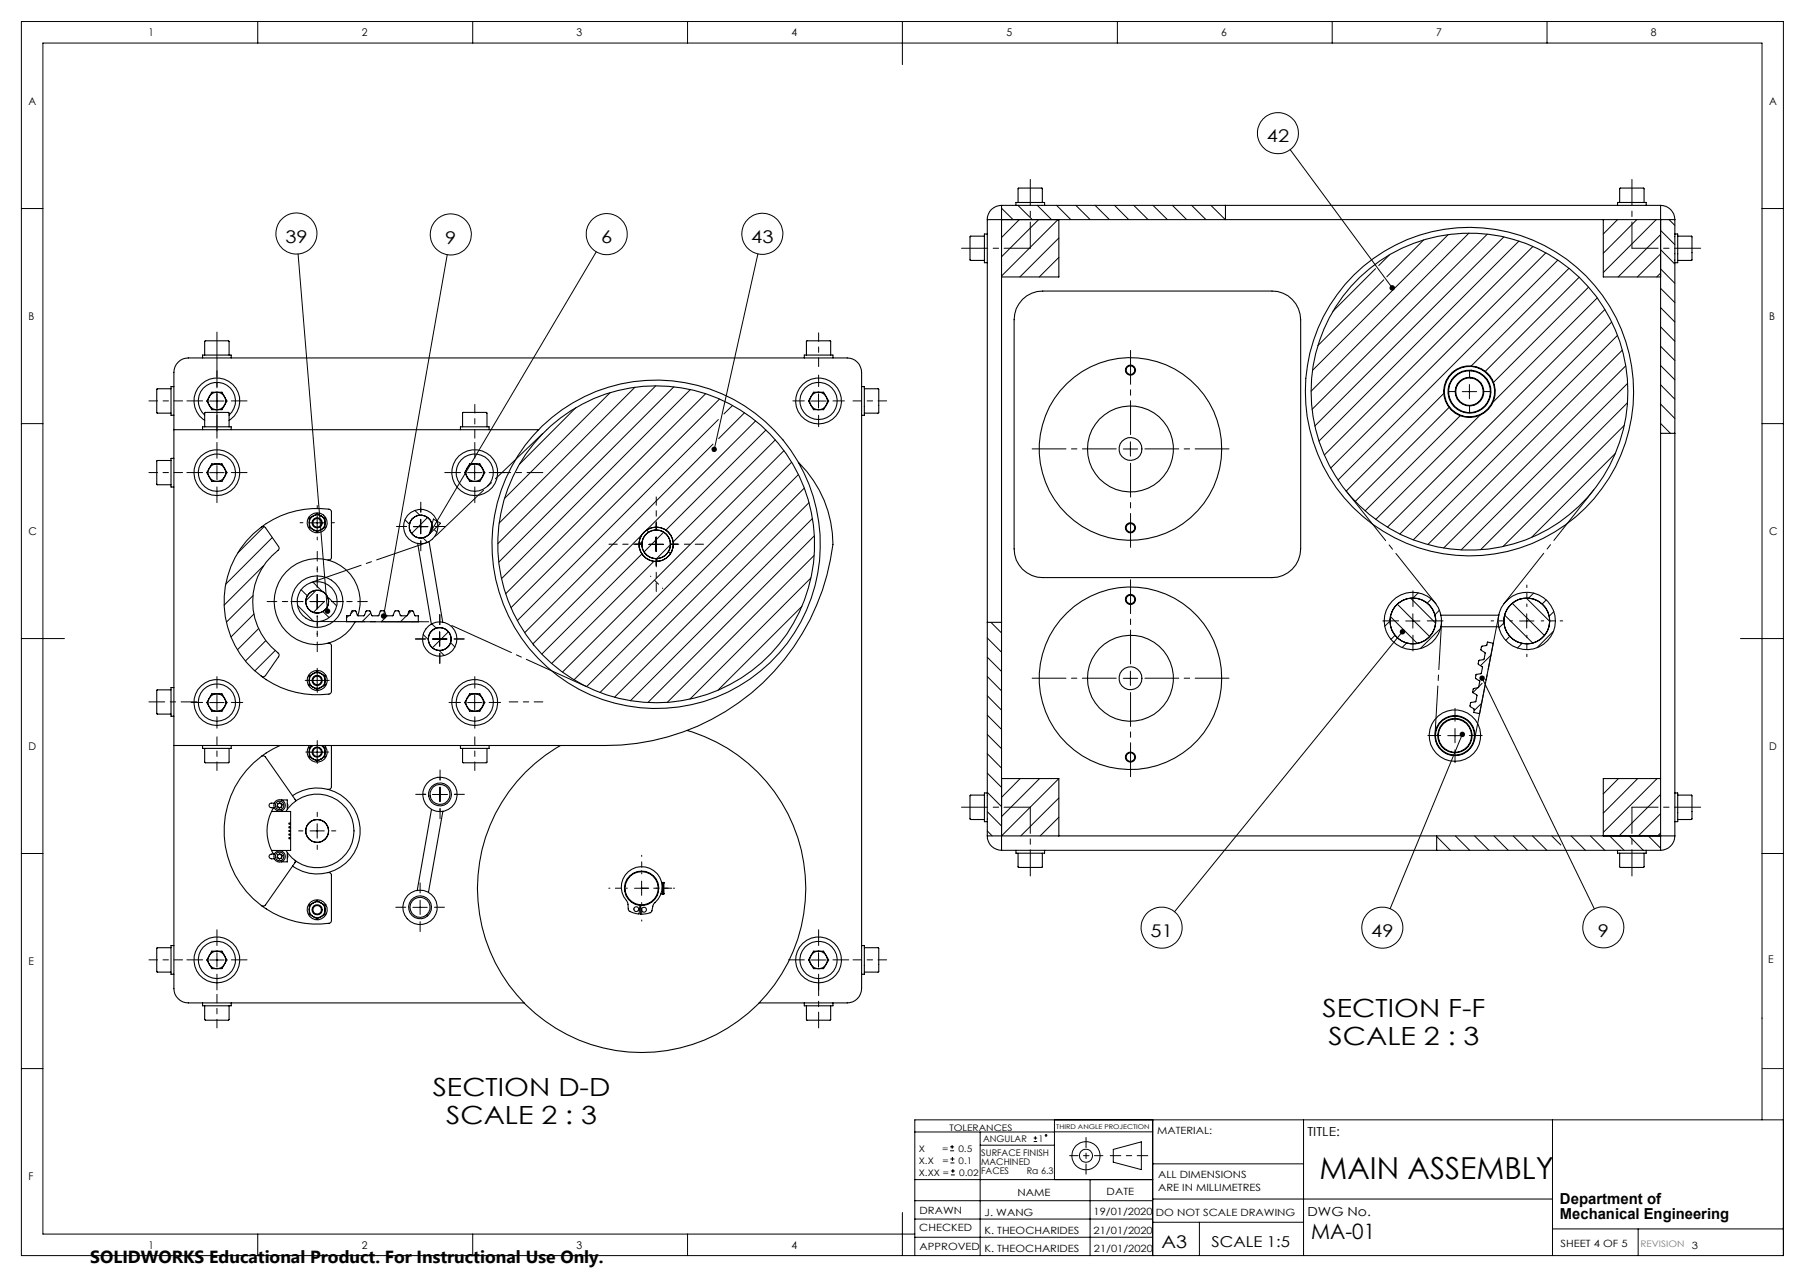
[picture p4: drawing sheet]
<svg xmlns="http://www.w3.org/2000/svg" width="420mm" height="297mm" viewBox="0 0 420 297" stroke-linecap="round" stroke-linejoin="round" font-family="sans-serif">
<g fill="none" stroke="#000" stroke-width=".23">
<path d="M5 5h410v287h-410zM60 5v5M110 5v5M160 5v5M210 5v10M260 5v5M310 5v5M360 5v5M300.2 34.8l23.8 32.2M5 48.5h5M69.4 59.1l6.8 83M104.1 59.2l-14.8 84.1"/>
<path d="M138.7 58.6l-38.8 65.6M176.4 59.1l-10.2 45.4M233 48.4l2.7 2.7M236.9 47.8l3.3 3.3M237.2 51.1l-4.2 4.1M241.4 47.8l3.3 3.3M241.7 51.1l-8.7 8.6M245.9 47.8l3.3 3.3M246.2 51.1l-13.2 13.1M246.4 59.9l-4.6 4.5M246.4 55.3l-9.1 9.1M250.3 47.8l3.4 3.3"/>
<path d="M254.8 47.8l3.4 3.3M259.3 47.8l3.3 3.3M263.8 47.8l3.4 3.3M268.3 47.8l3.3 3.3M272.8 47.8l3.3 3.3M277.3 47.8l3.3 3.3M281.8 47.8l3.3 3.3M323.3 59.3l-2.5 2.5M331.3 55.8l-8.6 8.6M337 54.6l-31.6 31.5M341.8 54.2l-36.7 36.8M346.1 54.5l-40.8 40.7"/>
<path d="M349.9 55.1l-44 44M353.4 56.1l-46.5 46.5M356.7 57.3l-48.5 48.5M359.7 58.8l-50.1 50.1M376.4 51.1l-3.3 3.3M380.9 51.1l-7.8 7.8M385.4 51.1l-12.3 12.3M386.4 59.1l-5.4 5.3M386.4 54.6l-9.9 9.8M386.4 53.6l3.3 3.3M386.4 58.1l3.3 3.3M388.4 51.1l1.3 1.3"/>
<path d="M410 48.5h5M246.4 64.3l-.1 .1M320.1 62.5l-10 9.9M322 65.1l-15.4 15.3M362.5 60.5l-51.2 51.2M365.1 62.4l-22.7 22.7M367.5 64.5l-21.9 21.9M369.6 66.8l-22.1 22.1M371.7 69.3l-24.3 24.2M373.5 72l-50.7 50.6M375 74.9l-49.3 49.3M376.4 78l-47.5 47.6"/>
<path d="M386.4 63.5l-.9 .9M386.4 62.5l3.3 3.4M386.4 67.1l3.3 3.3M386.4 71.5l3.3 3.4M386.4 76l3.3 3.4M5 98.5h5M48.8 93.3h3.3M50.5 91.6v3.3M134 94.8l-13.1 13.1M142 91.3l-24.6 24.6M147.7 90.1l-31.6 31.6M152.6 89.7l-36.8 36.8"/>
<path d="M156.8 90l-40.7 40.7M160.7 90.6l-44 44M164.2 91.6l-46.5 46.5M167.1 97.6l-46.7 46.8M167.4 92.8l-48.5 48.6M170.5 94.3l-2 2M173.2 96l-6 6M175.8 97.9l-25.3 25.4 .5 .5M188.8 93.3h3.3M190.5 91.6v3.3M336 91.5l-22.8 22.7M337.2 94.8l-21.9 21.8"/>
<path d="M339.8 96.7l-22.2 22.1M340.3 91.1h3.3M341.9 89.4v3.3M344.4 96.6l-24.3 24.2M377.5 81.4l-45.3 45.2M378 98.9l-28.3 28.2M378.3 85.1l-42.4 42.4M378.7 93.7l-34.2 34.1M378.7 89.1l-38.7 38.8M386.4 80.5l3.3 3.4M386.4 85l3.3 3.3M386.4 89.5l3.3 3.3"/>
<path d="M386.4 94l3.3 3.3M386.4 98.5l2.3 2.3M410 98.5h5M48.8 109.9h3.3M50.5 108.3v3.3M73.8 119.9v3.4M96.5 118.7l1.1 1.1M108.8 109.9h3.3M110.5 108.3v3.3M165.9 103.3l-43.8 43.8M178.2 100l-23.3 23.3M180.4 102.3l-23.8 23.7"/>
<path d="M182.4 104.8l-51.5 51.5M184.2 107.5l-50.6 50.6M185.8 110.4l-49.3 49.3M187.1 113.5l-47.5 47.6M188.2 116.9l-45.2 45.3M261.4 104.4h3.3M263 102.8v3.3M375.8 105.5l-19.5 19.5M58.9 138.5l-6.2 6.2M61.3 131.5l-9.2 9.3M61.5 122.5l-6.1 6.1M63.4 125l-10.9 10.9"/>
<path d="M70.1 137.2l1.4 1.4M72.1 139.9h3.4M72.1 121.6h3.4M72.8 135.4l2.1 2.1M73.6 137.3l-2.4 2.4M73.8 138.3v3.3M75.5 139.8l-2.6 2.6M76.4 139l2 1.9M94.2 120.9l1.1 1.1M96.2 122.5h3.4M97.9 120.8v3.3M98.4 125.1l1.1 1"/>
<path d="M99.5 120.3l-3.7 3.8M100.9 120.7l1.6 1-2.6 2.5zM101.1 123.2l.6 .6M148.7 126l.6 .6M149.4 128.8l-23.3 23.3M149.4 124.4l-25.4 25.4M151 126.6h3.3M152.2 130.6l-23.8 23.7M152.6 129.9l.7 .7M152.7 124.9v3.4M154.4 123.8l-4.5 4.6M155.2 123.5l.6 .6"/>
<path d="M155.5 128.3l.5 .5M156 126.7l-3.2 3.2M188.7 134.4l-28.2 28.2M189.1 120.6l-42.4 42.4M189.4 129.2l-34.1 34.2M189.5 124.6l-38.8 38.8M328.2 139.1l5.9 5.9M330 137.9l-1.2 1.2M333.1 139.3l-1 1M351.2 139.1l-1.2 1.2M355.1 139.1l5.5 5.4M356.9 137.9l-1.2 1.2"/>
<path d="M359.8 139.5l-1 1M5 148.5h10M59.1 142.8l-5.3 5.3M60.2 146.2l-5 4.9M61.8 149l-4.7 4.7M64 151.3l-4.7 4.7M69.2 140.8l3.8 3.7M72.1 158.3h3.4M73.8 156.6v3.3M75.1 142.2l1.5 1.4M81.1 143.2l-.5 .5M82.3 142.1l-.7 .6"/>
<path d="M86.3 142.6l-2.1 2M90.1 143.2l-1.4 1.4M94.6 143.2l-1.4 1.4M95.7 142.1l-.8 .8M98.5 147.6l1.2 1.2M100.5 145.1l1 1M100.6 148.6h3.4M102.2 151.3l1.2 1.2M102.3 147v3.3M104.4 146.9l-3.8 3.8M104.8 149.5l1.1 1M186.6 141l-19.5 19.5"/>
<path d="M229.7 148.4l3.3 3.3M229.7 152.9l3.3 3.3M229.7 157.3l3.3 3.4M230.6 144.7l2.4 2.5M261.4 157.8h3.3M263 156.1v3.3M323.4 144.5l-1.2 1.2M323.5 143.4l6.3 6.2M324.6 147.8l-1 .9M325.1 140.5l7.6 7.6M326.3 146.9l-53 65.2M327.1 144.4h3.3"/>
<path d="M327.3 149.5l-1.1 1.1M328.8 142.8v3.3M334.9 141.9l-1 1.1M335.2 146.2l-4.7 4.6M343.8 160l-1.1 1.1M344.9 158.9l-.8 .8M344.9 157.7l26.1 53.7M345.8 158l-.2 .2M346.9 152.4l-2.4 2.4M350 144.9l-1.2 1.1M350.1 143l6.6 6.6M351.3 148l-.9 .9"/>
<path d="M351.9 140.3l7.5 7.5M353.6 144.4h3.3M354.2 149.6l-1.1 1.1M355.2 142.8v3.3M361.5 146.8l-3.9 3.8M361.6 142.2l-1.1 1.1M405 148.5h10M48.8 163.4h3.3M50.5 161.7v3.4M72.1 174.9h3.4M73.8 173.2v3.4M108.8 163.4h3.3"/>
<path d="M110.5 161.7v3.4M229.7 161.8l3.3 3.4M229.7 166.3l3.3 3.3M229.7 170.8l3.3 3.3M229.7 175.3l3.3 3.3M229.7 179.8l3.3 3.3M336.9 171.1h3.3M338.6 169.4v3.4M340.3 170.8l-16.8 40.5M344.8 163.5l-1.8 1.8M5 198.5h5M72.1 193.2h3.4"/>
<path d="M73.8 191.6v3.3M100.7 184.8h3.3M102.4 183.1v3.3M229.7 184.3l3.3 3.3M229.7 188.8l3.3 3.3M229.7 193.2l1.2 1.2M237.4 181.1l-4.4 4.4M241.9 181.1l-8.9 8.8M246.4 190.1l-4.4 4.3M246.4 185.6l-8.9 8.8M246.4 181.1l-13.4 13.3M334.3 194.6l3.2 3.2"/>
<path d="M338.6 194.4l3.4 3.4M343.1 194.4l3.4 3.4M347.6 194.4l3.3 3.4M352.1 194.4l3.3 3.4M356.6 194.4l3.3 3.4M361.1 194.4l2.1 2.1M365.6 194.4l3.3 3.4M370.1 194.4l3.3 3.4M374.5 194.4l3.4 3.4M376.6 181.1l-3.5 3.5M379.1 194.4l3.3 3.4M381.1 181.1l-8 8"/>
<path d="M383.5 194.4l2.9 2.9M385.6 181.1l-12.5 12.5M386.4 193.7l-.7 .7M386.4 189.3l-5.2 5.1M386.4 184.8l-9.7 9.6M410 198.5h5M96.1 211h3.3M97.8 209.4v3.3M147.6 206.6h3.4M149.3 204.9v3.3M48.8 223.3h3.3M50.5 221.6v3.3"/>
<path d="M188.8 223.3h3.3M190.5 221.6v3.3M5 248.5h5M212.9 279.3h55.3M212.9 274.4h55.3M212.9 263.3h32.5M221.1 267.6h.9M221.1 266.7h.9M221.2 270.5h.9M221.2 269.6h.9M221.3 273.3h.9M221.3 272.3h.9"/>
<path d="M221.5 266.3v.9M221.6 269.1v.9M221.7 271.9v.9M228.1 263.3v28.7M228.1 266.3h17.3M240.5 265.5h.8M240.5 264.7h.8M240.9 264.3v.8M245.4 263.2h22.8M245.4 260.5v13.9M253.6 274.4v17.6M259 267.3l6.6-1.7v6.4l-6.6-1.7z"/>
<path d="M268.2 260.5v31.5M268.2 270.7h35.1M268.2 278.9h93M303.3 260.5v31.5M361.2 260.5v31.5M410 260.5v-250.5h-400v277h202.9M415 260.5h-202.1v31.5M60 287v5M110 287v5M160 287v5M210 282v10M212.9 287.8h55.3"/>
<path d="M212.9 283.5h55.3M268.2 284.3h35.1M279.1 284.3v7.7M361.2 285.8h53.8M381.2 285.8v6.2"/>
<circle cx="297.4" cy="31" r="4.8"/>
<circle cx="69" cy="54.3" r="4.8"/>
<circle cx="104.9" cy="54.5" r="4.8"/>
<circle cx="141.2" cy="54.5" r="4.8"/>
<circle cx="177.4" cy="54.4" r="4.8"/>
<circle cx="270.3" cy="215.7" r="4.8"/>
<circle cx="321.6" cy="215.7" r="4.8"/>
<circle cx="373.1" cy="215.7" r="4.8"/>
<circle cx="243.4" cy="264.1" r=".21"/>
<circle cx="252.7" cy="268.8" r="1.52"/>
<circle cx="252.7" cy="268.8" r="3.3"/>
</g>
<path d="M267.1 268.8h-8.8" fill="none" stroke="#000" stroke-width=".23" stroke-dasharray="15.2 1.3 1.3 1.3" stroke-dashoffset="12.8"/>
<path d="M252.7 264.6v8.5" fill="none" stroke="#000" stroke-width=".23" stroke-dasharray="15.2 1.3 1.3 1.3" stroke-dashoffset="12.9"/>
<path d="M149.4 126.6h-7.7M152.7 123.2v-7.6M152.7 129.9v7.7M156 126.6h7.7M248.9 268.8h7.7" fill="none" stroke="#000" stroke-width=".23" stroke-dasharray="15.2 1.3 1.3 1.3" stroke-dashoffset="13.3"/>
<path d="M410 248.5h5" fill="none" stroke="#00f" stroke-width=".23"/>
<path d="M50.5 77.2v24.7" fill="none" stroke="#000" stroke-width=".23" stroke-dasharray="15.2 1.3 1.3 1.3" stroke-dashoffset="4.8"/>
<path d="M190.5 77.4v7.8M34.7 93.2h7.8M110.5 94.1v7.8M206.3 93.2h-7.8M34.7 109.9h7.8M50.5 179.2v-7.8M110.5 179.2v-7.8M126.3 163.2h-7.8M34.7 223.2h7.8M50.5 239.1v-7.9M206.3 223.2h-7.8" fill="none" stroke="#000" stroke-width=".23" stroke-dasharray="15.2 1.3 1.3 1.3" stroke-dashoffset="13.2"/>
<path d="M126.3 109.9h-11.1M34.7 163.2h11.1M190.5 239.1v-11.2" fill="none" stroke="#000" stroke-width=".23" stroke-dasharray="15.2 1.3 1.3 1.3" stroke-dashoffset="11.6"/>
<path d="M151.4 134l2.8 2.8" fill="none" stroke="#000" stroke-width=".23" stroke-dasharray="15.2 1.3 1.3 1.3" stroke-dashoffset="15.1"/>
<path d="M149.2 206.6h7.1" fill="none" stroke="#000" stroke-width=".23" stroke-dasharray="15.2 1.3 1.3 1.3" stroke-dashoffset="13.6"/>
<g fill="none" stroke="#000" stroke-width=".23" stroke-dasharray="15.2 1.3 1.3 1.3">
<path d="M47.2 93.2h-3.7M50.5 89.9v-3.7M50.5 96.6v3.6M53.8 93.2h3.7M187.2 93.2h-2.7M190.5 89.9v-2.7M190.5 96.6v2.6M193.8 93.2h2.7M338.6 91.1h-1.5M341.9 87.7v-1.5M341.9 94.4v1.5M345.3 91.1h1.5"/>
<path d="M47.2 109.9h-3.7M50.5 106.6v-3.7M50.5 113.2v3.7M53.8 109.9h3.7M73.8 118.2v-.6M97.9 119.1v-1M97.9 119.1v-2.3M107.2 109.9h-3.7M110.5 106.6v-3.7M110.5 113.2v3.7M113.8 109.9h3.7M70.5 121.6h-.7"/>
<path d="M73.8 124.9v.7M77.2 121.6h.6M94.6 122.4h-1M94.6 122.4h-2.4M97.9 125.8v1M97.9 125.8v2.3M101.2 122.4h1M101.2 122.4h2.4M149.4 126.6h-1.7M152.7 123.2v-1.6M152.7 129.9v1.7M156 126.6h1.7"/>
<path d="M72.2 158.2h-1.2M73.8 156.6v-1.2M73.8 159.9v1.1M75.5 158.2h1.1M99 148.6h-2.3M102.3 145.3v-2.4M102.3 151.9v2.4M105.7 148.6h2.3M325.4 144.4h-3.6M328.8 141.1v-3.7M328.8 147.7v3.7M332.1 144.4h3.7"/>
<path d="M47.2 163.4h-2.7M50.5 160v-2.6M50.5 166.7v2.7M53.8 163.4h2.7M72.2 174.9h-1M73.8 173.2v-1M73.8 176.6v1M75.5 174.9h1M107.2 163.4h-2.7M110.5 160v-2.6M110.5 166.7v2.7M113.8 163.4h2.7"/>
<path d="M335.2 171.1h-3M338.6 167.7v-3M338.6 174.4v3M341.9 171.1h3M70.5 193.2h-1M73.8 189.9v-1M73.8 196.6v1M77.2 193.2h1M99.1 184.7h-.7M99.1 184.7h-2.4M102.4 181.4v-.7M102.4 188.1v.6"/>
<path d="M102.4 181.4v-2.3M102.4 188.1v2.3M105.7 184.7h.7M105.7 184.7h2.4M50.5 219.9v-3.7M94.4 211h-2.3M97.8 207.7v-2.4M97.8 214.3v2.4M101.1 211h2.3M190.5 219.9v-3.7M47.2 223.2h-3.7M50.5 226.6v3.6"/>
<path d="M53.8 223.2h3.7M187.2 223.2h-3.7M190.5 226.6v3.6M193.8 223.2h3.7"/>
</g>
<path d="M70.5 139.9h-8.3M73.8 136.6v-8.4M77.2 139.9h8.3M73.8 143.2v8.4" fill="none" stroke="#000" stroke-width=".23" stroke-dasharray="15.2 1.3 1.3 1.3" stroke-dashoffset="13"/>
<path d="M70.5 139.9h-4.3M73.8 136.6v-4.3M77.2 139.9h4.3M73.8 143.2v4.4M146 206.6h-4.3M149.3 203.2v-4.3M149.3 209.9v4.3M152.6 206.6h4.4" fill="none" stroke="#000" stroke-width=".23" stroke-dasharray="15.2 1.3 1.3 1.3" stroke-dashoffset="15"/>
<path d="M223.7 57.7h16M239.7 41.7v16M379.7 41.7v16M395.7 57.7h-16M223.7 187.7h16M395.7 187.7h-16M239.7 203.7v-16M379.7 203.7v-16" fill="none" stroke="#000" stroke-width=".23" stroke-dasharray="15.2 1.3 1.3 1.3" stroke-dashoffset="9.1"/>
<path d="M351.9 144.4h-5M355.3 141.1v-5M355.3 147.7v5M358.6 144.4h5" fill="none" stroke="#000" stroke-width=".23" stroke-dasharray="15.2 1.3 1.3 1.3" stroke-dashoffset="14.6"/>
<path d="M259.7 104.4h-19.5M263.1 101.1v-19.6M263.1 107.7v19.6M266.4 104.4h19.6M259.7 157.7h-19.5M263.1 154.4v-19.6M266.4 157.7h19.6M263.1 161.1v19.5" fill="none" stroke="#000" stroke-width=".23" stroke-dasharray="15.2 1.3 1.3 1.3" stroke-dashoffset="7.4"/>
<path d="M72.3 135.5l27.1-9.3" fill="none" stroke="#000" stroke-width=".23" stroke-dasharray="15.2 1.3 1.3 1.3" stroke-dashoffset="2.8"/>
<path d="M100.6 125.4l26.6-25.5" fill="none" stroke="#000" stroke-width=".23" stroke-dasharray="15.2 1.3 1.3 1.3" stroke-dashoffset="-1.3"/>
<path d="M73.8 144.6h25.9" fill="none" stroke="#000" stroke-width=".23" stroke-dasharray="15.2 1.3 1.3 1.3" stroke-dashoffset="4.2"/>
<path d="M104 145l33.5 15.1" fill="none" stroke="#000" stroke-width=".23" stroke-dasharray="15.2 1.3 1.3 1.3" stroke-dashoffset="-1.2"/>
<path d="M313.1 114l21 26.4" fill="none" stroke="#000" stroke-width=".23" stroke-dasharray="15.2 1.3 1.3 1.3" stroke-dashoffset=".3"/>
<path d="M349.9 140.5l21-26.6" fill="none" stroke="#000" stroke-width=".23" stroke-dasharray="15.2 1.3 1.3 1.3" stroke-dashoffset=".2"/>
<path d="M335.4 144.5l-1.5 26.3" fill="none" stroke="#000" stroke-width=".23" stroke-dasharray="15.2 1.3 1.3 1.3" stroke-dashoffset="4"/>
<path d="M348.8 142.9l-5.7 29.4" fill="none" stroke="#000" stroke-width=".23" stroke-dasharray="15.2 1.3 1.3 1.3" stroke-dashoffset="2.2"/>
<path d="M75.7 141.7l-.1 .5a.61 .61 0 0 0 .7 .6l-.1-.7 .1 .7a.63 .63 0 0 0 .5-1 .63 .63 0 0 0-1.1-.1zM165.7 104.1l-.1 .6 .1 .3 .4 .1 .1-.6-.1 .6a.63 .63 0 0 0 .7-.8 .63 .63 0 0 0-1.1-.2zM88.8 142.8l-.1 .7 .4 .4 .2-.6-.2 .6a.63 .63 0 0 0 .7-.8 .63 .63 0 0 0-1-.3zM323.6 66.4a.62 .62 0 0 0-.2 .9 .62 .62 0 0 0 .9 .1l-.3-.4 .3 .4a.62 .62 0 0 0 .2-.8 .62 .62 0 0 0-.9-.2zM339.8 170.4a.63 .63 0 0 0 .1 .9 .63 .63 0 0 0 .9-.2 .63 .63 0 0 0-.3-.9l-.2 .6 .2-.6zM325.9 146.5a.64 .64 0 0 0 0 .9 .64 .64 0 0 0 .9 0 .64 .64 0 0 0-.1-1l-.4 .5 .4-.5-.4-.1zM344.4 157.3a.64 .64 0 0 0 .3 1 .64 .64 0 0 0 .8-.6 .64 .64 0 0 0-.9-.5l.3 .5-.3-.5z" fill="#000"/>
<g fill="none" stroke="#000" stroke-width=".25">
<path d="M229.1 54.9h-3.3l-.1 .2v5.4l3.4 .1M229.7 54.4h-.6v6.7h.6M229.7 51.1v143.3M229.7 51.1h160M233 47.8h153.4M233 47.8a3.3 3.3 0 0 0-3.3 3.3M233 47.8v150M236.4 47.8v-.7h6.7v.7M236.9 47.1v-3.3l.1-.1h5.4l.1 3.4M246.4 51.1v13.3h-13.4M285.2 47.8v3.3M373.1 51.1v13.3h13.3"/>
<path d="M376.4 47.8v-.7h6.6v.7M376.9 47.1v-3.2l.1-.2 5.5 .1 .1 3.3M386.4 47.8a3.3 3.3 0 0 1 3.3 3.3M386.4 47.8v150M389.7 54.4h.7v6.7h-.7M389.7 51.1v143.3M390.4 54.9l3.3 .1v5.5l-3.3 .1M237.9 69.6a6.7 6.7 0 0 1 4.7-1.9h53.4a6.7 6.7 0 0 1 6.6 6.7v53.3a6.7 6.7 0 0 1-6.6 6.6h-53.4a6.6 6.6 0 0 1-6.6-6.6v-53.3a6.5 6.5 0 0 1 1.9-4.8zM39.8 90.4l-3.3 .1v5.5l3.3 .1M40.5 89.9h-.7v6.7h.7M40.5 99.9h84.8M47.1 99.9v-.6h6.7v.6"/>
<path d="M47.1 83.3v-.7h6.7v.7M47.6 82.6l.1-3.3h5.5l.1 3.3M47.6 99.3v-3.2l.2-.2 5.4 .1 .1 3.3M47.6 97.8a5.3 5.3 0 0 1-1.2-8 5.3 5.3 0 0 1 8.1 0 5.3 5.3 0 0 1-1.2 8M47.6 96.6a4.3 4.3 0 0 1-.3-6.3 4.3 4.3 0 0 1 6.3 0 4.3 4.3 0 0 1-.3 6.3M49.3 91.2h2.3l1.2 2.1-1.2 2h-2.3l-1.2-2zM107.1 99.9v-.6h6.7v.6M107.6 99.3v-3.3l.2-.1 5.4 .1 .1 3.3M187.1 83.3v-.7h6.7v.7M187.6 82.6l.1-3.3h5.6v3.3M189.3 91.2h2.3l1.2 2.1-1.2 2h-2.3l-1.2-2zM200.5 89.9h.6v6.7h-.6"/>
<path d="M201.1 90.4l3.4 .1-.1 5.6h-3.3M264.1 86.1h.1M39.8 107.1l-3.3 .1v5.5h3.3M40.5 106.6h-.7v6.7h.7M49.3 107.9h2.3l1.2 2-1.2 2.1h-2.3l-1.2-2.1zM109.3 107.9h2.4l1.1 2-1.1 2.1h-2.4l-1.2-2.1zM185.8 107.5a26.8 26.8 0 0 1 8 19.1 53.3 53.3 0 0 1-52.9 46.8h-100.4M386.4 100.8h3.3M60.8 122.6a.65 .65 0 0 1 1 .1l3 4.4a.61 .61 0 0 1-.1 .9 15.1 15.1 0 0 0 .2 24.1v.5l-3.1 4.5a.65 .65 0 0 1-1 .2M60.8 122.6a21.7 21.7 0 0 0 0 34.7M60.8 122.6a21 21 0 0 1 16.1-4l.2 .4v10.6a.63 .63 0 0 1-.8 .6M72 121.6v.1a1.07 1.07 0 0 0 .8 1.5h.1"/>
<path d="M72 121.6a1.84 1.84 0 0 0 .9 1.6M72.9 123.2l.9 .5 .9-.5M72.9 123.2a1.83 1.83 0 0 0 1.8 0M72.9 120l-.3 .2a1.1 1.1 0 0 0-.6 1.4M72.9 120a1.84 1.84 0 0 0-.9 1.6M72.9 120a1.83 1.83 0 0 1 1.8 0M72.9 120a1.17 1.17 0 0 1 1.8 0M74.7 120a1.84 1.84 0 0 1 .9 1.6M74.7 120a1.09 1.09 0 0 1 .9 1.4v.2M74.8 121.6h.2M75.6 121.6a1.84 1.84 0 0 1-.9 1.6M75.6 121.6v.1a1.1 1.1 0 0 1-.9 1.5"/>
<path d="M97.2 126.4l3.2 18.7M99.8 126l3.2 18.7M264.1 139.4h.1M264.1 122.8h.1M40.5 159.9h-.7v6.7h.7M72 158.3v.1a1.05 1.05 0 0 0 .8 1.4h.1M72 158.3a1.84 1.84 0 0 0 .9 1.5M72.9 159.8l.2 .2a1.06 1.06 0 0 0 1.6-.2M72.9 159.8a1.83 1.83 0 0 0 1.8 0M72.9 156.7l.9-.6 .9 .6M72.9 156.7a1.83 1.83 0 0 1 1.8 0M72.9 156.7l-.9 .5v1.1"/>
<path d="M72.9 156.7a1.84 1.84 0 0 0-.9 1.6M74.7 156.7a1.84 1.84 0 0 1 .9 1.6M74.7 156.7l.9 .5v1.1M74.8 158.3h.2M75.6 158.3v.1a1.08 1.08 0 0 1-.9 1.4M75.6 158.3a1.84 1.84 0 0 1-.9 1.5M76.3 149.6a.63 .63 0 0 1 .8 .6v10.7l-.2 .4a21 21 0 0 1-16.1-4M80.6 143.2l.9-.1 .4-1h.8l.5 1.1h1.5l.5-1.1h.8l.5 1.1h1.5l.5-1.1h.9l.5 1.1h1.5l.4-1.1h.9l.5 1.1h1.5l.5-1.1h.8l.2 .1 .3 1h.8v1.4h-16.7zM83.3 143.2a10 10 0 0 0-11-13.1 10 10 0 0 0-6.7 15.7 10 10 0 0 0 17.1-1.2M229.7 144.7h3.3M335.3 143.1h13.4M335.3 145.8h13.4"/>
<path d="M344.7 150.4l1.2-.3 .2-.8 1.4 .3-3.2 16.4-1.4-.3 .1-.8-.9-.5v-.3l.1-.7 1.2-.2 .3-1.4-1-.7 .1-.9 1.3-.4 .2-1.4-.9-.6v-.9l1.3-.3 .2-1.5-.9-.6 .1-.8 .1-.1 1.1-.3 .3-1.3-.1-.2-.9-.6zM39.8 160.4l-3.3 .1v5.5l3.3 .1M47.1 173.4v.7h6.7v-.7M47.6 174.1v3.2l.2 .1h5.4l.1-3.3M49.3 161.4h2.3l1.2 2-1.2 2h-2.3l-1.2-2zM60.8 175.9a.65 .65 0 0 1 1 .2l6.9 9.8 .1 .4M60.8 175.9a21.7 21.7 0 0 0 0 34.7M65.2 173.4l-1.6 .8-2.8 1.7M72 174.9v.2a1.07 1.07 0 0 0 .8 1.4h.1M72 174.9a1.84 1.84 0 0 0 .9 1.6M72 173.9l.8-.5a1.96 1.96 0 0 0-.8 1.5zM72 173.4a2.34 2.34 0 0 0 .2 3.2 2.34 2.34 0 0 0 3.2 0 2.34 2.34 0 0 0 .2-3.2"/>
<path d="M72.9 176.5l.9 .6 .9-.6M72.9 176.5a1.83 1.83 0 0 0 1.8 0M74.8 174.9h.2M74.8 173.4l.2 .1a1.12 1.12 0 0 1 .6 1.4 1.96 1.96 0 0 0-.8-1.5zM75.6 174.9a1.84 1.84 0 0 1-.9 1.6M75.6 174.9v.2a1.1 1.1 0 0 1-.9 1.4M77.1 173.4v9.5a.68 .68 0 0 1-.8 .7M107.1 173.4v.7h6.7v-.7M107.6 174.1v3.2l.2 .1h5.4l.1-3.3M109.3 161.4h2.4l1.1 2-1.1 2h-2.4l-1.2-2zM159.9 169.9a38.2 38.2 0 0 1 22.2 56.3 38.2 38.2 0 0 1-60.1 7.1 38.2 38.2 0 0 1 8.4-59.9M264.1 176.1h.1"/>
<path d="M63.2 188.7a10.2 10.2 0 0 0 0 9.1M63.2 197.8l.4 .8M63.2 188.7h4.4v9.1h-4.4M63.6 187.9l-.4 .8M63.8 186.8h-.7a.53 .53 0 0 0-.5 .5 .53 .53 0 0 0 .5 .6h.7M63.8 198.6h-.7a.55 .55 0 0 0-.5 .6 .55 .55 0 0 0 .5 .5h.7M64.6 198.8l.5-.2 .5 .4-.1 .6-.5 .2-.5-.4zM64.6 187l.5-.3 .5 .4-.1 .6-.5 .2-.5-.3zM65.5 186.1h1.4v2.1M66.5 188.7a8.6 8.6 0 0 1 12.9-1.9 8.6 8.6 0 0 1 0 13 8.6 8.6 0 0 1-12.9-2M66.9 186.9l.1 .4-.1 .4M66.9 198.8l.1 .4-.1 .4"/>
<path d="M66.9 198.3v2.1h-1.4M68.1 185.1a10 10 0 0 1 15.7 8.1 10 10 0 0 1-15.7 8.2M100.4 188.2l-3.3 18.9M103 188.7l-3.3 18.8M229.1 184.9h-3.3l-.1 .2v5.4l.2 .1h3.2M229.7 184.4h-.6v6.7h.6M229.7 194.4a3.3 3.3 0 0 0 3.3 3.4M229.7 194.4h160M233 197.8h153.4M233 181.1h13.4v13.3M236.4 197.8v.6h6.7v-.6M236.9 198.4l.1 3.4 5.5-.1v-3.3"/>
<path d="M334.3 194.4v3.4M376.4 197.8v.6h6.6v-.6M376.9 198.4l.1 3.4h5.4l.2-3.4M386.4 181.1h-13.3v13.3M389.7 184.4h.7v6.7h-.7M389.7 194.4a3.4 3.4 0 0 1-3.3 3.4M390.4 184.9l3.3 .1v5.5l-3.3 .1M40.5 219.9h-.7v6.7h.7M68.7 200.6l-6.9 9.9a.74 .74 0 0 1-1 .1M68.7 200.1v.5M68.8 200.2l-.1 .4M72 211.6v.1a1.05 1.05 0 0 0 .8 1.4l.1 .1"/>
<path d="M72 211.6a1.84 1.84 0 0 0 .9 1.6M72.9 213.2l.2 .1a1.06 1.06 0 0 0 1.6-.1M72.9 213.2a1.83 1.83 0 0 0 1.8 0M72.9 210l-.9 .5v1.1M72.9 210a1.84 1.84 0 0 0-.9 1.6M72.9 210a1.17 1.17 0 0 1 1.8 0M72.9 210a1.83 1.83 0 0 1 1.8 0M74.7 210l.9 .5v1.1M74.7 210a1.84 1.84 0 0 1 .9 1.6M74.8 211.6h.2M75.6 211.6v.1a1.08 1.08 0 0 1-.9 1.5M75.6 211.6a1.84 1.84 0 0 1-.9 1.6"/>
<path d="M76.3 202.9a.63 .63 0 0 1 .8 .7v10.5a.6 .6 0 0 1-.5 .6 21.7 21.7 0 0 1-15.8-4.1M148.9 210.6l-.2 2-.6-.1-1.8-.7-.3-1.9a4.8 4.8 0 0 1 1.8-8 4.8 4.8 0 0 1 6.2 5.3 8.8 8.8 0 0 1-1.9 3.1l-.4 1.6-.3 .3-1.8 .4h-.6l.1-2M154 205.2h.5v2.7h-.7M154.2 205.2l.1 .2v2.4l-.1 .1zM154.3 207.7l.1 .2M154.4 205.2l-.1 .3M200.5 219.9h.6v6.7h-.6M39.8 220.4l-3.3 .1v5.5l3.3 .1M47.1 233.3v.6h6.7v-.6M47.6 233.9v3.2l.2 .2 5.4-.1 .1-3.3M49.3 221.2h2.3l1.2 2.1-1.2 2h-2.3l-1.2-2zM122 233.3h-78.2a3.4 3.4 0 0 1-3.3-3.4v-143.3a3.4 3.4 0 0 1 3.3-3.3h153.3a3.4 3.4 0 0 1 3.4 3.3v143.3a3.4 3.4 0 0 1-3.4 3.4h-20.5"/>
<path d="M187.1 233.3v.6h6.7v-.6M187.6 233.9v3.3l.2 .1 5.4-.1 .1-3.3M189.3 221.2h2.3l1.2 2.1-1.2 2h-2.3l-1.2-2zM201.1 220.4l3.4 .1-.1 5.6h-3.3"/>
<circle cx="50.5" cy="93.2" r="2.02"/>
<circle cx="190.5" cy="93.3" r="5.3"/>
<circle cx="190.5" cy="93.3" r="2.03"/>
<circle cx="190.5" cy="93.3" r="4.3"/>
<circle cx="263.1" cy="86.1" r="1"/>
<circle cx="263.1" cy="86.1" r="1.17"/>
<circle cx="341.9" cy="91.1" r="5"/>
<circle cx="341.9" cy="91.1" r="5.9"/>
<circle cx="341.9" cy="91.1" r="38.2"/>
<circle cx="341.9" cy="91.1" r="3.2"/>
<circle cx="341.9" cy="91.1" r="36.9"/>
<circle cx="341.9" cy="91.1" r="6"/>
<circle cx="341.9" cy="91.1" r="4.9"/>
<circle cx="341.9" cy="91.1" r="3.3"/>
<circle cx="50.5" cy="109.9" r="5.3"/>
<circle cx="50.5" cy="109.9" r="2.03"/>
<circle cx="50.5" cy="109.9" r="4.3"/>
<circle cx="110.5" cy="109.9" r="2.04"/>
<circle cx="110.5" cy="109.9" r="5.3"/>
<circle cx="110.5" cy="109.9" r="4.3"/>
<circle cx="263" cy="104.4" r="21.2"/>
<circle cx="263.1" cy="104.4" r="10"/>
<circle cx="263.1" cy="104.4" r="2.65"/>
<circle cx="73.8" cy="121.6" r="1.18"/>
<circle cx="73.8" cy="121.6" r="2.33"/>
<circle cx="73.8" cy="139.9" r="2.66"/>
<circle cx="73.8" cy="121.6" r=".99"/>
<circle cx="73.8" cy="139.9" r="4.6"/>
<circle cx="73.8" cy="139.9" r="6"/>
<circle cx="73.8" cy="139.9" r="2.67"/>
<circle cx="97.9" cy="122.5" r="2.67"/>
<circle cx="97.9" cy="122.5" r="4"/>
<circle cx="152.7" cy="126.6" r="36.9"/>
<circle cx="152.7" cy="126.6" r="3.3"/>
<circle cx="152.7" cy="126.6" r="4"/>
<circle cx="152.7" cy="126.6" r="38.2"/>
<circle cx="263" cy="122.8" r="1.18"/>
<circle cx="263" cy="139.4" r="1.18"/>
<circle cx="263.1" cy="122.8" r="1"/>
<circle cx="263.1" cy="139.4" r="1"/>
<circle cx="73.8" cy="158.2" r="1.18"/>
<circle cx="73.8" cy="158.3" r=".99"/>
<circle cx="73.8" cy="158.3" r="2.34"/>
<circle cx="102.3" cy="148.6" r="2.67"/>
<circle cx="102.3" cy="148.6" r="2.66"/>
<circle cx="102.3" cy="148.6" r="4"/>
<circle cx="263" cy="157.8" r="21.2"/>
<circle cx="263" cy="157.7" r="10"/>
<circle cx="263" cy="157.7" r="2.66"/>
<circle cx="328.7" cy="144.4" r="5.3"/>
<circle cx="328.7" cy="144.4" r="6.7"/>
<circle cx="328.8" cy="144.4" r="5.3"/>
<circle cx="355.2" cy="144.4" r="6.7"/>
<circle cx="355.3" cy="144.4" r="5.3"/>
<circle cx="50.5" cy="163.4" r="5.3"/>
<circle cx="50.5" cy="163.4" r="2.02"/>
<circle cx="50.5" cy="163.4" r="4.3"/>
<circle cx="73.8" cy="174.9" r="1"/>
<circle cx="73.8" cy="174.9" r="1.17"/>
<circle cx="110.5" cy="163.4" r="2.03"/>
<circle cx="110.5" cy="163.4" r="5.3"/>
<circle cx="110.5" cy="163.4" r="4.3"/>
<circle cx="263" cy="176.1" r="1.01"/>
<circle cx="263.1" cy="176.1" r="1.17"/>
<circle cx="338.5" cy="171.1" r="4"/>
<circle cx="338.5" cy="171.1" r="6"/>
<circle cx="338.5" cy="171.1" r="4.5"/>
<circle cx="338.5" cy="171.1" r="3.9"/>
<circle cx="338.5" cy="171.1" r="4.7"/>
<circle cx="65" cy="187.3" r=".51"/>
<circle cx="65" cy="199.2" r=".51"/>
<circle cx="65" cy="199.2" r="1.33"/>
<circle cx="65.1" cy="187.3" r=".99"/>
<circle cx="65.1" cy="187.3" r="1.33"/>
<circle cx="65.1" cy="199.2" r="1.01"/>
<circle cx="67.4" cy="194.9" r=".16"/>
<circle cx="67.4" cy="194.1" r=".16"/>
<circle cx="67.4" cy="193.3" r=".16"/>
<circle cx="67.4" cy="192.4" r=".16"/>
<circle cx="67.4" cy="191.6" r=".16"/>
<circle cx="73.8" cy="193.3" r="2.67"/>
<circle cx="102.4" cy="184.8" r="4"/>
<circle cx="102.4" cy="184.8" r="2.67"/>
<circle cx="102.4" cy="184.8" r="2.33"/>
<circle cx="73.8" cy="211.6" r="1.18"/>
<circle cx="73.8" cy="211.6" r=".99"/>
<circle cx="73.8" cy="211.6" r="2.34"/>
<circle cx="97.7" cy="211" r="2.34"/>
<circle cx="97.7" cy="211" r="4"/>
<circle cx="97.7" cy="211" r="2.66"/>
<circle cx="148.1" cy="211.5" r=".56"/>
<circle cx="149.3" cy="206.6" r="3.9"/>
<circle cx="149.3" cy="206.6" r="4"/>
<circle cx="149.9" cy="211.6" r=".57"/>
<circle cx="50.5" cy="223.3" r="5.3"/>
<circle cx="50.5" cy="223.2" r="2.02"/>
<circle cx="50.5" cy="223.3" r="4.3"/>
<circle cx="190.5" cy="223.3" r="5.3"/>
<circle cx="190.5" cy="223.3" r="2.03"/>
<circle cx="190.5" cy="223.3" r="4.3"/>
</g>
<text font-size="7.1" x="307" y="274.2">MAIN ASSEMBLY</text>
<g font-size="5.8">
<text x="307.7" y="236.5">SECTION F-F</text>
<text x="309.1" y="243">SCALE 2 : 3</text>
<text x="100.7" y="255">SECTION D-D</text>
<text x="103.8" y="261.5">SCALE 2 : 3</text>
</g>
<text font-size="4.9" x="305.1" y="288.2">MA-01</text>
<g font-size="4.1">
<text x="294.8" y="33.1">42</text>
<text x="66.4" y="56.5">39</text>
<text x="103.6" y="56.7">9</text>
<text x="139.9" y="56.6">6</text>
<text x="174.8" y="56.6">43</text>
<text x="267.7" y="217.9">51</text>
<text x="319.1" y="217.9">49</text>
<text x="371.8" y="217.9">9</text>
<text x="21" y="293.7">SOLIDWORKS Educational Product. For Instructional Use Only.</text>
<text x="270.2" y="290.1">A3</text>
</g>
<g font-size="3.5">
<text x="363" y="279.9">Department of</text>
<text x="363" y="283.4">Mechanical Engineering</text>
<text x="281.9" y="290">SCALE 1:5</text>
</g>
<g font-size="2.9">
<text x="304.2" y="264.3">TITLE:</text>
<text x="304.2" y="282.8">DWG No.</text>
</g>
<g font-size="2.5">
<text x="34.6" y="8.4">1</text>
<text x="84.2" y="8.4">2</text>
<text x="134.2" y="8.4">3</text>
<text x="184.2" y="8.4">4</text>
<text x="234.2" y="8.4">5</text>
<text x="284.2" y="8.4">6</text>
<text x="334.2" y="8.4">7</text>
<text x="384.2" y="8.4">8</text>
<text x="6.7" y="24.4">A</text>
<text x="411.7" y="24.4">A</text>
<text x="6.7" y="74.4">B</text>
<text x="411.7" y="74.4">B</text>
<text x="6.7" y="124.4">C</text>
<text x="411.7" y="124.4">C</text>
<text x="6.7" y="174.4">D</text>
<text x="411.7" y="174.4">D</text>
<text x="6.7" y="224.4">E</text>
<text x="411.4" y="224">E</text>
<text x="6.7" y="274.4">F</text>
<text x="34.6" y="290.4">1</text>
<text x="84.2" y="290.4">2</text>
<text x="134.2" y="290.4">3</text>
<text x="184.2" y="290.4">4</text>
</g>
<g font-size="2.3">
<text x="269.3" y="263.8">MATERIAL:</text>
<text x="269.5" y="273.9">ALL DIMENSIONS</text>
<text x="236.8" y="278.1">NAME</text>
<text x="257.5" y="277.8">DATE</text>
<text x="269.5" y="276.9">ARE IN MILLIMETRES</text>
<text x="213.9" y="286.4">CHECKED</text>
<text x="214" y="282.3">DRAWN</text>
<text x="229.1" y="287">K. THEOCHARIDES</text>
<text x="229.1" y="282.8">J. WANG</text>
<text x="254.5" y="282.7">19/01/2020</text>
<text x="254.5" y="286.9">21/01/2020</text>
<text x="269" y="282.7">DO NOT SCALE DRAWING</text>
<text x="214" y="290.7">APPROVED</text>
<text x="229.1" y="291.1">K. THEOCHARIDES</text>
<text x="254.5" y="291.1">21/01/2020</text>
<text x="363.1" y="290">SHEET 4 OF 5</text>
<text x="393.7" y="290.5">3</text>
</g>
<g font-size="2.1">
<text x="220.9" y="263.1">TOLERANCES</text>
<text x="213.8" y="267.9">X</text>
<text x="219.2" y="267.9">=</text>
<text x="223" y="267.9">0.5</text>
<text x="228.3" y="268.8">SURFACE FINISH</text>
<text x="228.8" y="265.6">ANGULAR</text>
<text x="241.6" y="265.6">1</text>
<text x="213.8" y="270.7">X.X</text>
<text x="213.8" y="273.5">X.XX =</text>
<text x="219.3" y="270.7">=</text>
<text x="223.1" y="270.7">0.1</text>
<text x="223.2" y="273.5">0.02</text>
<text x="228.3" y="270.9">MACHINED</text>
<text x="228.3" y="273">FACES</text>
<text x="238.9" y="273">Ra 6.3</text>
</g>
<text font-size="2.1" fill="#808080" x="381.7" y="290.1">REVISION</text>
<text font-size="1.5" x="245.8" y="262.7">THIRD ANGLE PROJECTION</text>
</svg>
